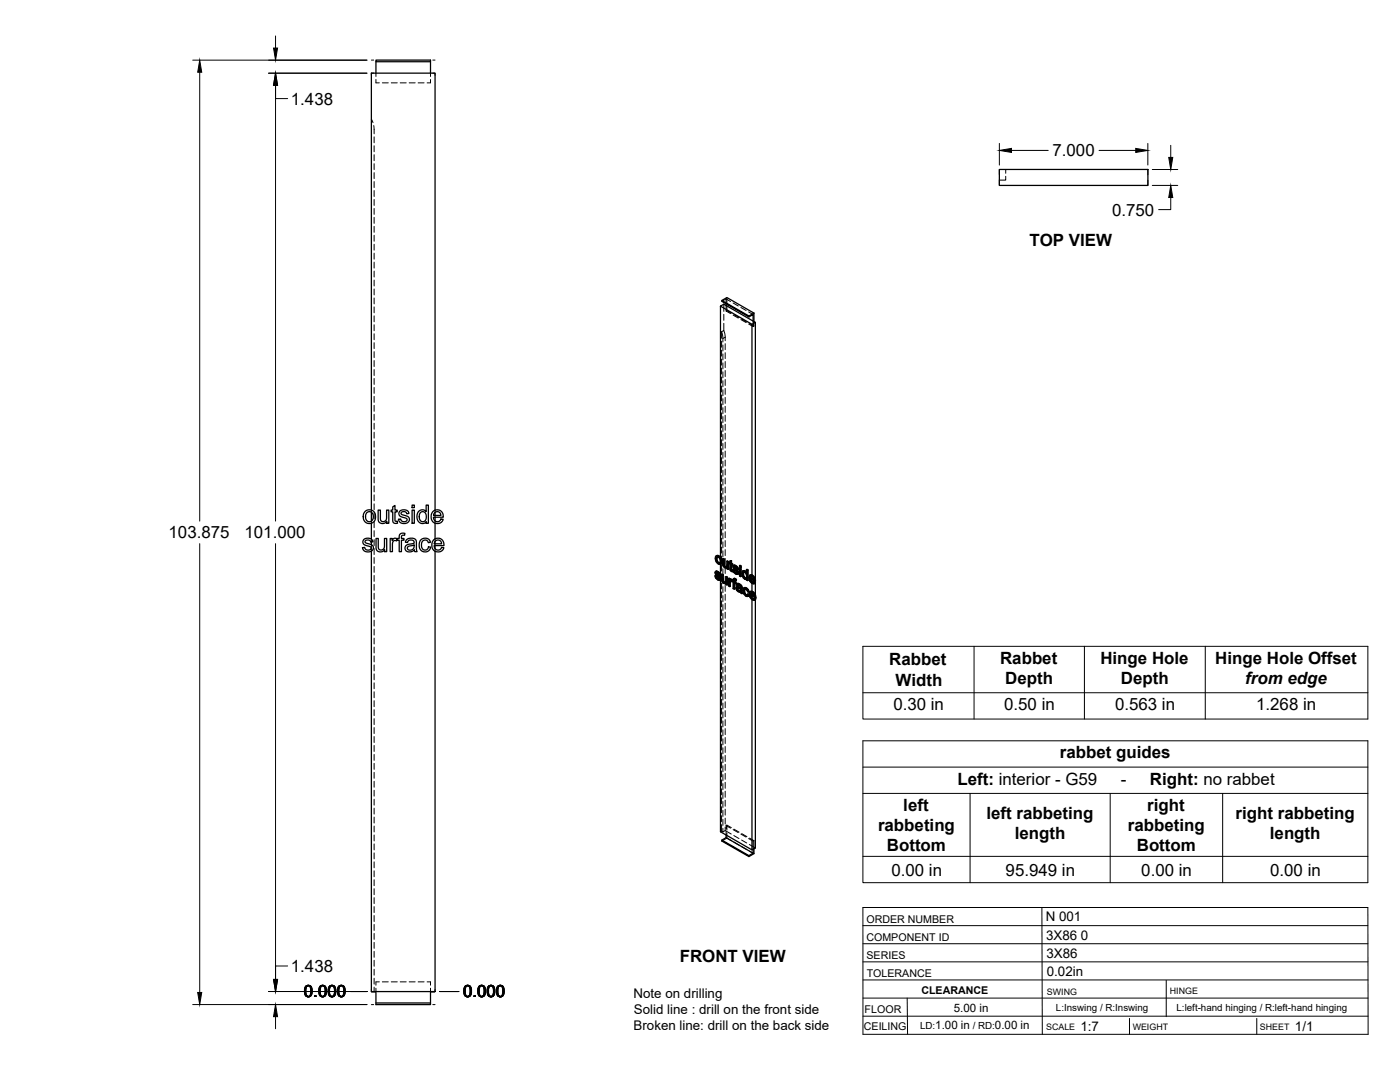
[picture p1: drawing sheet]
<svg xmlns="http://www.w3.org/2000/svg" width="559mm" height="432mm" viewBox="0 0 559 432" stroke-linecap="round" stroke-linejoin="round" font-family="sans-serif">
<!-- layer: Visible -->
<g fill="none" stroke="#000" stroke-width=".51">
<path d="M150.1 24.6v4.6M171.8 24.6h-21.7v-.6h21.7v5.2M398.9 67.6h59.3v6.4h-59.3zM288.1 119.9l2-1.2 10.8 6.2M287.6 122.2l1.3-.8 12.6 7.3v102.5M287.6 122.2l12.5 7.2v100M287.6 122.2v100.1M289.8 121.2v.7M298.9 126.1l-10.8-6.2v.4l10.8 6.2M300.9 124.9l-2 1.2v.4l1.7-1v2.6M300.9 124.9v3.4M301.5 128.7l-1.4 .7"/>
<path d="M145.3 215.2l1.3-.4a1.81 1.81 0 0 1 2.2 1.4l-.8 .2a1.14 1.14 0 0 0-1.2-.9 1.14 1.14 0 0 0-1.1 .9l.8 .5a3 3 0 0 1 2.4 1.1 2.16 2.16 0 0 1-1.4 2.3 2.16 2.16 0 0 1-2.5-.9l-.3-.8 .9-.2a1.21 1.21 0 0 0 1.2 1.3 1.21 1.21 0 0 0 1.2-1.4l-.8-.3a2.62 2.62 0 0 1-2.3-1.3v-.8zM145.8 204a2.64 2.64 0 0 1 4.1 2.1 2.64 2.64 0 0 1-3.9 2.4 3.2 3.2 0 0 1-.2-4.5zM146.3 204.7l.6-.4 .9-.1 1 .8 .1 2-.8 1.1h-1.2l-.7-.6-.3-1.5zM148.2 219.9v175.8h25.5v-175.7M148.2 203.6v-174.4h25.5v174.4M148.2 204.4v3.6M148.2 208.8v6.3M148.2 216.3v1.1M150.1 214.9h.9v2.9a1.32 1.32 0 0 0 1.3 1.7 1.32 1.32 0 0 0 1.2-1.8v-2.8h.8v5.3h-.8v-.8a1.86 1.86 0 0 1-2.2 .8 1.86 1.86 0 0 1-1.2-2.1zM150.9 203.6h.9v2.9a1.32 1.32 0 0 0 1.3 1.7 1.32 1.32 0 0 0 1.2-1.8v-2.8h.9v5.2h-.8v-.8a1.86 1.86 0 0 1-2.3 .9 1.86 1.86 0 0 1-1.2-2.1zM155.7 214.9h.8v.8a1.27 1.27 0 0 1 2-.7l.8-.1v-.6a1.51 1.51 0 0 1 .7-1.4 1.51 1.51 0 0 1 1.6 0l-.1 .7a.81 .81 0 0 0-.9 0 .81 .81 0 0 0-.4 .8v.5h1v.7h-1v4.6h-.9v-4.6h-.8v-.4l-.2 .7-.3-.1a1.18 1.18 0 0 0-1.2 .4 1.18 1.18 0 0 0-.2 1.2v2.8h-.9zM156.8 202.3l.8-.6v1.9h.9v.7h-.9v3.3a.55 .55 0 0 0 .4 .5 .55 .55 0 0 0 .5-.1l.2 .8-.7 .1a1.16 1.16 0 0 1-1.2-1.6v-3h-.7v-.7h.7z"/>
<path d="M159.5 204.1l1.6-.6a1.73 1.73 0 0 1 2.1 1.4l-.9 .1a1.13 1.13 0 0 0-1.1-.9 1.13 1.13 0 0 0-1.1 1l1.2 .5a2.18 2.18 0 0 1 2.1 1.3 2.2 2.2 0 0 1-1.8 2 2.2 2.2 0 0 1-2.4-1.1l-.2-.6 .9-.1a1.21 1.21 0 0 0 1.3 1.2 1.21 1.21 0 0 0 1.1-1.3l-.7-.3a2.63 2.63 0 0 1-2.3-1.3zM162.2 215.5l1.7-.7 1.2 .1 .8 .4 .6 4.9h-1l-.1-.7a2.02 2.02 0 0 1-2.2 .8 2.02 2.02 0 0 1-1.5-1.8l.8-1.1 1.8-.4a.78 .78 0 0 0 1-.7 .78 .78 0 0 0-1-.8 1.27 1.27 0 0 0-1.6 1l-.9-.1zM162.8 218.2l1.6-.4a.49 .49 0 0 1 .7-.3 .49 .49 0 0 1 .2 .7 1.37 1.37 0 0 1-1.2 1.3 1.37 1.37 0 0 1-1.5-.9zM164.5 203.6h.9v5.2h-.9zM164.5 201.6h.9v1h-.9zM167.1 204.1a1.96 1.96 0 0 1 3 .1v-2.6h.9v7.2h-.9v-.6a2.16 2.16 0 0 1-2.6 .4 2.16 2.16 0 0 1-1.1-2.4zM167.7 204.7l.5-.4a2.03 2.03 0 0 1 2 1.3 2.03 2.03 0 0 1-.7 2.3l-.2 .2a1.95 1.95 0 0 1-1.9-1 1.95 1.95 0 0 1 .2-2.2zM168 215.4a2.22 2.22 0 0 1 3.8 1l-.9 .2a1.47 1.47 0 0 0-1.9-.9 1.47 1.47 0 0 0-.8 2l.2 1 .6 .7a1.33 1.33 0 0 0 2-1.2l.9 .1-.4 1.1a2.41 2.41 0 0 1-3 .6 2.41 2.41 0 0 1-1.2-2.9zM172.8 204.2a2.47 2.47 0 0 1 2.9-.5 2.47 2.47 0 0 1 1.2 2.7h-3.9l.2 .9a1.48 1.48 0 0 0 1.4 .9 1.48 1.48 0 0 0 1.4-1.1l.9 .1-.3 .7a2.64 2.64 0 0 1-3.7 .5 2.64 2.64 0 0 1-.5-3.7zM173 215.5a2.47 2.47 0 0 1 3-.4 2.47 2.47 0 0 1 1.2 2.6h-3.9l.2 .9a1.47 1.47 0 0 0 1.4 .9 1.47 1.47 0 0 0 1.4-1l.9 .1a2.57 2.57 0 0 1-3.5 1.4 2.57 2.57 0 0 1-1.2-3.5zM173.5 204.6l.8-.4a1.43 1.43 0 0 1 1.7 1.5h-2.9zM173.7 204.5v1.2"/>
<path d="M173.7 206.4v1.5M173.7 208.8v6.3M173.7 216.1v.9M173.7 217.7v1.2M173.8 215.9l.7-.4a1.41 1.41 0 0 1 1.8 1.5h-3zM285.3 229.8l.5 .2M285.7 228l.9 .1M285.8 230l.2-.2 .2 .6-.2 .2zM285.9 228.7l.4 .3M285.9 228.9l1.4 1.1M285.9 221.8h1.1zM285.9 221.8l-.4 .5v1l.9 1.5a.95 .95 0 0 0 1.4 .2"/>
<path d="M285.9 227.9l-.3 .2M286 223.1l.2 .9M286 230.6l.5 .4h.5M286 228.1h.6l.5 .4M286 229.8h-.7l.6 1.1 .8 .6h.7M286.1 229.2l1.5 1.2M286.1 228.5v.1M286.1 228.8l-.2-.2 .6 .1 .5 .8 .4 .2M286.2 224l.2-.1 .6 .6-.3 .2zM286.2 230.4l.5 .5M286.2 227.9l-.7 .3v.6l1.4 1.7v.6M286.3 222.3l-.1 .6"/>
<path d="M286.4 228.2l1.1 .8M286.4 223.9l-.2-1-.2 .2 .4-.8 .7 .4 .4 1-.2 1h-.6M286.5 231l.4 .1M286.7 221.9l.9 .9 .2-.1 .4 1.3M286.9 228.6l.6 .4-.1 .7-.1-.6M287 224.5l.3 .1M287 221.8l.8 .9M287 231.1h-.1M287.1 230.1l.3 .5 .2-.2 .1 .5M287.4 230.6l.1 .5 .2-.2-.1 .5M287.5 231.1l-.1 .4 .2-.1-.3 .2M287.6 231.4v100.5l12.5 7.3v-99.9"/>
<path d="M287.6 229.6v.7M287.6 222.8l.4 1.4 .2-.2-.2 .9M287.8 225.1l-.2 .1v4M288 224.2l-.2 .9M288 229.2l.7 .2v2.2M288.5 223l.6 .1v2.2M288.5 229.5v2.1l.4 .4M288.5 231.7l.2 .4 .5 .2M288.7 232.1l.9 .3M288.7 229.4l-.7-.2 .1 2.6 .8 1h.9M288.9 223.2v2.2l.4 .4M288.9 225.5l.2 .4 .5 .2"/>
<path d="M289 232.4l.4 .1M289.1 225.9l.9 .3-.2 .1M289.1 223.1l-.6-.1 .1 2.7 .7 .9 .9-.1v.5l.4 .2M289.4 226.2l.4 .1M289.6 232.4l-.2 .1M289.7 230.2l.7 .1v3l-.3 .2v-3M289.8 232.8v.4l.3 .3M289.8 232.8l-.2 .1M290.1 224l.7 .1v3l-.2 .1v-3M290.2 226.6l-.2 .1M290.4 230.3l-.7-.1-.1 2.2M290.8 224.1l-.7-.1v1.9l-.3 .4"/>
<path d="M290.8 230.8l1.6 .7M291.2 231.1v.4l.8-.3M291.3 232l.2 2-.2 .1v-1.6M291.3 224.4l-.3 .1v.4l.3 .1 .1 2.4 .4 .6 .7 .1-.1-.5h-.4M291.3 223.9l.7-.2v1.1M291.4 230.9l-.6-.1v3l.5 .3M291.6 231.8v.1M291.7 231.1l-.3 .2M291.8 231.3l.4 .4M291.8 223.9v1l.6 .1M291.8 224.9l.6 .1-.2 .6v-.4M291.8 227.4l.4 .1"/>
<path d="M291.9 227.5l.5 .1M292 223.7l-.7 .2v.8l-.3-.2M292 225.4v1.8M292.1 232.1l-.7-.3 .1 .6M292.2 225.6l-.4-.3v2l.3 .1M292.2 227.7l.1 .5M292.2 231.6h.4v.3zM292.2 232.1l.4 .2v2.6l.5 .2M292.2 231.6v.5M292.2 231.8l-.1 .3M292.2 232.1h-.1M292.5 227.4l.4 .2"/>
<path d="M292.8 225.7h.9M292.9 230.9l1.1 .3M292.9 227.6l.2-.1 .2 .5-.2 .2zM293 226.3l.4 .4M293 226.5l1.5 1.1M293.1 232.1l.7 .2-.2 .5v-.4M293.1 225.5l-.4 .2M293.1 230.8l-.3 .2M293.1 228.2l.5 .4h.6M293.1 225.7h.6l.6 .4M293.1 227.5l-.6-.1 .6 1.3 .8 .5 .6-.1M293.2 226.8l1.5 1.2"/>
<path d="M293.2 226.1v.1M293.2 226.4l-.1-.2 .5 .1 .9 1M293.3 231.5v.5M293.3 232.6v2.4l-.2 .1v-2.6l.5 .3M293.3 231.1l.7 .1-.3 .6 .1-.4M293.3 228l.5 .5M293.3 225.6l-.6 .2-.1 .6 1.5 1.8-.1 .5M293.5 225.8l1.1 .8M293.6 230.9l-.8 .1-.2 .6M293.6 228.6l.4 .1M293.7 231.8l-.6-.3v.6l.7 .2M294 233l-.2 .4 .5 .3"/>
<path d="M294 233l.6-.2 .6 .2M294 226.3l.4 .4 .2-.1 .2 .5-.3 .2-.1-.6M294.1 234.2l.6-.1 .9 .4M294.1 228.7h-.1M294.2 235l.2 .4 .6 .2M294.2 227.8l.3 .4 .2-.2 .2 .6M294.3 234.8l.3 .5M294.3 234.1l-.3 .2M294.4 235.4l.3 .4h.7h-.7M294.4 234.7l-.1 .1M294.4 232.9l1.4 .5M294.4 234.7h.1a.8 .8 0 0 1 1 .9l-.3 .3"/>
<path d="M294.5 234.7l-.1 .2M294.5 228.2l.1 .5 .3-.1-.2 .4M294.6 233.4l-.3 .3 .3-.3 .7 .5a.36 .36 0 0 1 .3 .4 .36 .36 0 0 1-.4 .3l-.8-.3M294.6 234.1l-.8 .4 .1 .9 .9 .8h.8l.5 .7M294.6 228.7l-.1 .4 .2-.1-.3 .2M294.6 232.8l-.5 .2M295 233.2l1.1 .6M295.2 226.9l.6 .1zM295.2 225.7l.6 .1zM295.2 226.9v3l.4 .2M295.2 225.7v.6l.4 .2M295.6 233.6l.2 .4 .3-.2 .1 .5"/>
<path d="M295.8 227v3l-.2 .1v-3M295.8 225.8l-.2 .7v-.5M295.8 234l.2 .4h.2l.1 2M296 234.4v2.1l.3-.1 .1 .4-.3 .1-.1-.4M296.6 229.2l.2 1M296.6 227.8h.8l.5 .4M296.7 227.8l-.2 .1M296.8 228.4l.6 .1 .5 1v1.1l-.6 .1M296.8 228.4l-.2 .8 .2-.2 .2 1M296.8 230.2l.2-.2 .5 .6-.2 .1zM296.8 228.4h.1M296.9 227.7l-.2 .1"/>
<path d="M297 228.3l-.2 .7M297 235.9l.2 .9 .8 .6M297.1 234.6h.9l.7 .7M297.2 236.9l.5 .6 .6-.1M297.2 228l.7 .3M297.3 234.5l-.4 .2M297.4 235.1l-.2 .7M297.4 227.8l-.4-.1a1.77 1.77 0 0 0-.2 3.1l.7 .4 .5-.1M297.5 230.6l.3 .1M297.8 234.8l.6 .6 .3-.1 .3 .9-.2 .1-.4-.9M297.9 227.3l.7 .1v4.2l-.2 .1v-4.1M298 234.6l-.5-.1a1.44 1.44 0 0 0-.7 2.2l.6 1 1.1 .3"/>
<path d="M298 231.1v.4l.4 .2M298 231.1l-.2 .1M298.4 237.1l.4 .3M298.6 227.4l-.7-.1v1.5l-.3-.5M298.8 236.3l-.4-.2-.4-.7a.52 .52 0 0 0-.8-.2 .52 .52 0 0 0 0 .8l.2 .8M298.8 237.4l.2-.1-.5 .7zM299 237.3l-.4-.3-.4 .6-.5-.1M299.3 229.6l1.1-.1 .8 .9M299.4 236.1h1.1l.8 .9M299.5 237.1l1.5 .8-.5-1a.52 .52 0 0 0-.6-.4 .52 .52 0 0 0-.4 .6l.3-.2 1.1 .7M299.6 231.8l.6 .6h.6M299.6 231.1l.2 .6"/>
<path d="M299.8 230l-.2 .4M299.8 237.6l.2 .7M299.8 238.4l.5 .6 .6-.1M299.9 236.5l-.1 .4M300.1 230.1l.8 1.3-1.5-.9M300.1 230.1l-.5-.1-.2 .5 .2-.1 1.2 .7M300.1 229.7l.9 .8 .2-.1 .3 1.4M300.1 230.1v.6M300.1 231.4v.7M300.1 232.8v3.1M300.1 236.6v.6M300.1 237.8v.7"/>
<path d="M300.2 232.4l.4 .1M300.3 236.2l.8 .9 .2-.1 .4 1.3M300.3 239l.4 .1M300.4 229.5l-.6-.2-.5 .3-.4 .9 .4 1.4 .9 .9M300.5 236.1l-.7-.2-.7 .7 .1 1.3 .8 1.3a.94 .94 0 0 0 .9 .4 .94 .94 0 0 0 .8-.7M300.7 232.4l-.1 .1M300.8 239l-.1 .1M300.8 232.2l.5 .3M301 230.5l.3 1.4 .2-.1-.2 .1M301 238.7l.5 .4M301.1 237.1l.4 1.4 .2-.2-.2 .2M301.3 232l-1.9-1.1 .2 .9 .2-.1 .6 .6"/>
<path d="M301.5 238.8l-2-1.3 .3 .9 .2-.1 .5 .5M301.5 231.9v.4M301.5 232.5v4.8M301.5 239.3v99.1l-1.4 .8M301.5 232.4l-.5 .5M301.5 232.4a.86 .86 0 0 1-1.3 .4M301.5 232.4l-.4-.3-.5 .4M301.7 238.9l-.5 .6M301.7 238.9l-.5-.3-.5 .5M289.8 333.2v1.1l-1.7 1v.3l10.8 6.2v-.3l-10.8-6.2M289.8 334.3l10.8 6.2-1.7 1M300.6 338.9v1.6"/>
<path d="M300.9 338.7v2l-2 1.1M150.1 395.7v5.2h21.7v-.6h-21.7M171.8 395.7v4.6"/>
</g>
<!-- layer: Hidden -->
<g fill="none" stroke="#000" stroke-width=".4">
<path d="M150.1 29.2v1.3M150.1 31.7v1.4h1.3M152.6 33.1h2.4M156.2 33.1h2.4M159.7 33.1h2.4M163.3 33.1h2.4M166.9 33.1h2.4M171.8 29.2v1.3M171.8 31.7v1.4h-1.3M148.2 47.5l.7 1.5M149.2 50.1l.1 3.3M149.3 54.6v2.4"/>
<path d="M149.3 58.2v2.4M149.3 61.7v2.4M149.3 65.3v2.4M149.3 68.9v2.4M149.3 72.5v2.3M149.3 76v2.4M149.3 79.6v2.4M401.4 70.4v1.5h-2.5M401.4 67.6v1.6M149.3 83.2v2.4M149.3 86.7v2.4M149.3 90.3v2.4"/>
<path d="M149.3 93.9v2.4M149.3 97.5v2.3M149.3 101v2.4M149.3 104.6v2.4M149.3 108.2v2.4M149.3 111.8v2.3M149.3 115.3v2.4M149.3 118.9v2.4M289.8 119.3v1.9M289.8 119.3l-1.7 1M289.8 119.3l1.8 1M290.1 118.7v2.1"/>
<path d="M149.3 122.5v2.3M149.3 126v2.4M149.3 129.6v2.4M149.3 133.2v2.4M149.3 136.8v2.3M288 132.4l.5 1.6v2.5M288 132.4l.9-.5 .5 1.6 .1 2.5M288 132.4v2.6M288 136.2v2.4M288 139.8v2.3M288.5 137.7v2.4M288.9 121.4v2.9"/>
<path d="M288.9 125.5v2.3M288.9 129v2.9M289.5 137.2v2.3M289.8 121.9v2.2M290.1 123.9l-.3 .2 1.8 1M290.1 121.9v2M290.1 123.9l1.8 1.1M292.6 120.9l2.1 1.2M292.6 125.8l2.1 1.1M292.9 125.6l2.1 1.1M295.7 122.7l2.1 1.2M295.7 127.5l2.1 1.2"/>
<path d="M296 127.3l2.1 1.2M298.8 124.5l1.8 1M298.8 129.3l1.8 1M299.1 129.1l1.8 1.1M300.6 128.1v2.2l.3-.1v-1.9M149.3 140.3v2.4M149.3 143.9v2.4M149.3 147.5v2.4M149.3 151v2.4M149.3 154.6v2.4M149.3 158.2v2.4M288 143.3v2.4"/>
<path d="M288 146.9v2.4M288 150.5v2.4M288 154.1v2.3M288 157.6v2.4M288.5 141.2v2.4M288.5 144.8v2.4M288.5 148.4v2.4M288.5 152v2.3M288.5 155.5v2.4M288.5 159.1v2.4M289.5 140.7v2.4M289.5 144.3v2.4"/>
<path d="M289.5 147.9v2.4M289.5 151.4v2.4M289.5 155v2.4M289.5 158.6v2.4M149.3 161.8v2.3M149.3 165.3v2.4M149.3 168.9v2.4M149.3 172.5v2.4M149.3 176v2.4M149.3 179.6v2.4M288 161.2v2.4M288 164.8v2.4"/>
<path d="M288 168.3v2.4M288 171.9v2.4M288 175.5v2.4M288 179v2.4M288.5 162.7v2.4M288.5 166.2v2.4M288.5 169.8v2.4M288.5 173.4v2.4M288.5 177v2.3M289.5 162.2v2.3M289.5 165.7v2.4M289.5 169.3v2.4"/>
<path d="M289.5 172.9v2.4M289.5 176.4v2.4M149.3 183.2v2.4M149.3 186.8v2.3M149.3 190.3v2.4M149.3 193.9v2.4M149.3 197.5v2.4M288 182.6v2.4M288 186.2v2.4M288 189.8v2.4M288 193.3v2.4M288 196.9v2.4"/>
<path d="M288.5 180.6v2.3M288.5 184.1v2.4M288.5 187.7v2.4M288.5 191.3v2.3M288.5 194.8v2.4M288.5 198.4v2.4M289.5 180v2.4M289.5 183.6v2.4M289.5 187.2v2.3M289.5 190.7v2.4M289.5 194.3v2.4M289.5 197.9v2.4"/>
<path d="M148.2 203.6v.8M148.2 208v.8M148.2 215.1v1.2M148.2 217.4v2.5M149.3 201.1v2.3M149.3 204.6v2.4M149.3 208.2v2.4M149.3 211.8v2.3M149.3 215.3v2.4M149.3 218.9v2.4M173.7 203.6v.9M173.7 205.7v.7"/>
<path d="M173.7 207.9v.9M173.7 215.1v1M173.7 217v.7M173.7 218.9v1.1M288 200.5v2.4M288 204.1v2.3M288 207.6v2.4M288 211.2v2.4M288 214.8v2.3M288 218.4v2.3M288.5 202v2.4M288.5 205.5v2.4"/>
<path d="M288.5 209.1v2.4M288.5 212.7v2.4M288.5 216.3v2.4M288.5 219.8v2.4M289.5 201.5v2.3M289.5 205v2.4M289.5 208.6v2.4M289.5 212.2v2.4M289.5 215.8v2.3M289.5 219.3v2.4M149.3 222.5v2.4M149.3 226.1v2.3"/>
<path d="M149.3 229.6v2.4M149.3 233.2v2.4M149.3 236.8v2.4M285.6 229.7l.3 .9-.2 .1M285.6 228.4l.1 .5-.2 .1M285.7 228.1l-.3 .4M285.7 222.7l.4 1.3-.3 .2M285.7 228.9l.3 .4-.2 .1M285.9 228l-.4 .2M285.9 230.6l.8 .7-.2 .1M286 229.3l1.1 1-.2 .2M286.1 224l.9 1-.3 .1"/>
<path d="M286.1 228.5h.5l-.2 .2M286.1 221.7l-.6 1.1M286.2 222.3l.8-.1-.3 .2M286.6 228.5l.4 .4-.2 .1M286.7 231.3l.5 .2-.2 .1M287 222.2l.5 .6-.2 .1M287 225l.6 .1-.2 .2M287 228.9l.2 .5-.2 .1M287.1 231h-.1M287.1 230.4l.2 .3-.2 .2M287.1 231l-.1 .1M287.2 229.4l.4 .1"/>
<path d="M287.3 230.7l-.2 .3M287.5 231.4l-.3 .1M287.5 224.6h-.2M287.5 222.8l.2 .9-.2 .2M287.6 222.3v2.9M287.6 229.2v.4M287.6 230.3v1.1M287.7 223.8l-.4 .9M287.8 225.1h-.2M288 221.9v2.4M288 225.5v2.4M288 229.1v2.3"/>
<path d="M288 232.6v2.4M288 236.2v2.4M288 239.8v2.4M288.2 229.1l.1 2.4-.2 .1M288.3 231.5l.1 .4-.2 .2M288.4 231.9l.3 .4-.2 .2M288.5 223.4l.1 2.4 .2-.1-.1-.5M288.5 227v2.4M288.5 230.5v2.4M288.5 234.1v2.4M288.5 237.7v2.4M288.7 222.9v2.3l-.2 .2"/>
<path d="M288.7 232.3l.4 .4-.2 .1M288.8 225.7l.3 .4-.2 .1M289.1 226.1l.5 .4-.3 .1M289.1 232.7h.9l-.2 .1M289.5 222.9v2.4M289.5 226.5v2.4M289.5 230v2.4M289.5 233.6v2.4M289.5 237.2v2.4M289.6 226.5l.8-.1-.2 .1M289.6 232.4h.1M289.7 232.4l-.2 .1"/>
<path d="M289.8 232.8h.1M289.9 232.2l-.3 .2M289.9 230.1v1.9l-.3 .4M290 232.7l-.2 .5M290 233.1l.4 .2M290 226.2h.1M290.2 226.1l-.3 .2M290.2 226.5v.1M290.3 226l-.3 .2M290.3 223.8v1.9l-.3 .4M290.4 226.4l-.2 .6M290.4 226.9l.4 .2"/>
<path d="M291.1 230.7v3l-.3 .1M291.1 233.7l.4 .3M291.2 224.7l.3 .2-.2 .1M291.2 224.3l-.2 .6M291.3 224.4l.2 .1M291.4 231.3v.1M291.5 224.9l.1 2.4-.2 .1M291.5 223.8l-.2 .9M291.6 227.3l.2 .3-.2 .2M291.7 231.2l-.5 .3M291.7 231.7l-.1 .1M291.7 231.7h.3l-.2 .1"/>
<path d="M291.8 225.3l.2-.1v.2M291.8 227.6l.4 .3-.2 .1M292 231.7l.3 .3M292 225.2l.4 .2M292.2 227.9l.3 .2M292.2 231.8l.2-.1-.1 .3M292.3 232l-.1 .1M292.4 231.5v.1M292.4 231.9l.4 .2-.2 .2M292.4 231.7l-.2 .4M292.4 231.5l-.2 .2M292.6 231.6l.2 .2"/>
<path d="M292.7 227.3l.3 .9-.2 .1M292.8 226l-.1 .6M292.8 232.1v2.7l-.2 .1M292.8 225.7l-.3 .4M292.8 234.8l.5 .2M292.9 226.5l.3 .4-.3 .2M292.9 231l-.3 .9M293 225.6l-.4 .2M293 230.8l-.3 .3M293 228.2l.8 .7-.2 .1M293.1 232.5l.2-.1v.2M293.1 226.1h.1"/>
<path d="M293.1 231.5h.2M293.2 226.9l1.1 1.1-.3 .1M293.3 232.4l.5 .3M293.3 226l-.2 .2M293.3 226l.5 .1-.3 .2M293.3 231.4l.3 .1-.2 .1M293.6 231.5l.3 .1M293.8 226.1l.4 .4-.3 .1M293.8 228.9l.6 .2-.3 .1M294 234.6l.2 .8-.2 .1M294 233l.2-.1-.4 .5M294 233.3l.5 .3"/>
<path d="M294.1 234.3l-.3 .4M294.2 228.6h.1M294.2 226.5l.1 .5-.2 .1M294.2 234.1l-.4 .3M294.2 235.4l.7 .6-.3 .1M294.3 228.6l-.2 .1M294.3 228l-.1 .5M294.3 227l.5 .1M294.4 228.3l-.1 .3M294.5 233.4h.1M294.5 234.7h.1M294.5 234.7h-.1"/>
<path d="M294.6 234.6l-.3 .2M294.6 229l-.2 .1M294.7 234.6l1.1 .4-.2 .1M294.7 233.3l.5 .1-.3 .2M294.9 236l.5 .2-.3 .1M295.2 233.4l.5 .5-.3 .1M295.4 236.2l.4-.1-.2 .1M295.4 226.7v3l-.2 .2M295.4 225.6l-.2 .7M295.4 229.7l.4 .3M295.4 226.2l.4 .2M295.6 234.5h.2"/>
<path d="M295.6 235.7l-.2 .2M295.7 233.9l-.1 .6M295.7 235.6l-.2 .2M295.8 235l-.3 .7M295.8 234.4l-.2 .3M295.8 236.1l-.1 .5M295.9 236.5l.5 .3M296.3 228.8l.2 .9-.2 .1M296.5 228l-.4 .9M296.5 229.7l.4 .8-.2 .1M296.7 227.8l-.5 .4M296.8 235.5l.3 1.4-.2 .1"/>
<path d="M296.9 230.5l.6 .5-.3 .1M296.9 234.8l-.3 .9M297 228.3h.5l-.2 .1M297 228.3l-.2 .1M297 228.3h.1M297.1 236.9l.9 .9-.2 .1M297.1 234.5l-.4 .4M297.4 235.1l-.2 .1M297.5 235l.5 .1-.2 .1M297.5 231l.5 .1M297.5 228.3l.4 .5-.1 .2M297.9 228.3l.3 .4"/>
<path d="M298 237.8l.7 .1M298 235.1l.4 .3-.3 .2M298 230.6l-.2 .1M298 228.9l.2 1-.2 .1M298.2 227.2l-.3 1.6M298.2 229.9l-.4 .8M298.2 231l-.2 .5M298.2 231.4l.4 .2M298.4 235.4l.2 .6-.2 .1M298.4 237.4h-.1M298.6 236l.4 .2M298.6 237l-.4 .6"/>
<path d="M299.1 230.4l.4 1.4-.2 .1M299.3 237l.3 1.3-.2 .1M299.4 230.9l.2-.1v.3M299.5 231.8l.9 .9-.2 .1-.1-.7M299.5 229.4l-.6 1.1M299.5 237.5l.2-.2 .1 .3M299.6 230.8l1.9 1.1M299.6 238.3l.9 .9-.2 .2M299.6 236l-.5 1.1M299.7 237.3l2 1.2M299.8 230h-.2M299.9 236.5l-.1 .1"/>
<path d="M300 236.5h.5l-.2 .1M300.1 229.4v.7l.3-.1-.6-.1M300.1 230.7v.7M300.1 235.9v.7M300.1 237.2v.6M300.1 238.5v.8M300.4 230l.5 .5-.2 .2M300.4 232.7l.7 .2-.2 .1M300.5 236.5l.6 .6-.3 .2M300.5 239.2l.8 .2-.2 .1M300.8 232.4h.1M300.8 232.4h-.1"/>
<path d="M300.8 231.1l.3 .1M300.9 232.3l-.3 .2M300.9 238.9h.1M300.9 230.5l.2 .7-.2 .2M300.9 237.6l.3 .2M300.9 238.9l-.1 .1M301 238.9l-.2 .1M301.1 237.1l.1 .7-.2 .1M301.1 232.1l-.3 .3M301.2 238.6l-.3 .3M301.2 232.8l-.1 .1M301.4 239.4h-.1"/>
<path d="M301.5 231.2v.7M301.5 232.3v.2M301.5 237.3v1.3M301.5 238.8v.5M149.3 240.3v2.4M149.3 243.9v2.4M149.3 247.5v2.4M149.3 251.1v2.3M149.3 254.6v2.4M149.3 258.2v2.4M288 243.4v2.3M288 246.9v2.4"/>
<path d="M288 250.5v2.4M288 254.1v2.4M288 257.6v2.4M288.5 241.3v2.3M288.5 244.8v2.4M288.5 248.4v2.4M288.5 252v2.4M288.5 255.6v2.3M288.5 259.1v2.4M289.5 240.7v2.4M289.5 244.3v2.4M289.5 247.9v2.4"/>
<path d="M289.5 251.5v2.4M289.5 255v2.4M289.5 258.6v2.4M149.3 261.8v2.4M149.3 265.3v2.4M149.3 268.9v2.4M149.3 272.5v2.4M149.3 276.1v2.3M149.3 279.6v2.4M288 261.2v2.4M288 264.8v2.4M288 268.4v2.3"/>
<path d="M288 271.9v2.4M288 275.5v2.4M288 279.1v2.4M288.5 262.7v2.4M288.5 266.3v2.4M288.5 269.9v2.3M288.5 273.4v2.4M288.5 277v2.4M289.5 262.2v2.4M289.5 265.8v2.3M289.5 269.3v2.4M289.5 272.9v2.4"/>
<path d="M289.5 276.5v2.3M149.3 283.2v2.4M149.3 286.8v2.4M149.3 290.3v2.4M149.3 293.9v2.4M149.3 297.5v2.4M288 282.7v2.3M288 286.2v2.4M288 289.8v2.4M288 293.4v2.3M288 296.9v2.4M288.5 280.6v2.4"/>
<path d="M288.5 284.1v2.4M288.5 287.7v2.4M288.5 291.3v2.4M288.5 294.9v2.3M288.5 298.4v2.4M289.5 280.1v2.3M289.5 283.6v2.4M289.5 287.2v2.4M289.5 290.8v2.4M289.5 294.3v2.4M289.5 297.9v2.4M149.3 301.1v2.3"/>
<path d="M149.3 304.7v2.3M149.3 308.2v2.4M149.3 311.8v2.4M149.3 315.4v2.3M149.3 318.9v2.4M288 300.5v2.4M288 304.1v2.4M288 307.7v2.3M288 311.2v2.4M288 314.8v2.4M288 318.4v2.4M288.5 302v2.4"/>
<path d="M288.5 305.6v2.4M288.5 309.1v2.4M288.5 312.7v2.4M288.5 316.3v2.4M288.5 319.9v2.3M289.5 301.5v2.4M289.5 305.1v2.3M289.5 308.6v2.4M289.5 312.2v2.4M289.5 315.8v2.4M289.5 319.3v2.4M149.3 322.5v2.4"/>
<path d="M149.3 326.1v2.4M149.3 329.6v2.4M149.3 333.2v2.4M149.3 336.8v2.4M288 331.7l.5 .3M288 321.9v2.4M288 325.5v2.4M288 329.1v2.6M288 331.7l-.4 .2M288.5 323.4v2.4M288.5 327v2.4M288.5 330.6v1.4"/>
<path d="M289.5 331.5l-1 .5M289.5 322.9v2.4M289.5 326.5v2.4M289.5 330.1v1.4M289.5 331.5l2.4 1.3M289.8 330.8v-1.3l.3-.2v2M289.8 331.9v1.3M289.8 329.5l1.8 1M290.1 334.5l-2 1.1M290.1 332.5v2M290.1 329.3l1.8 1M290.1 334.5l1.8 1"/>
<path d="M292.6 331.1l2.1 1.2M292.9 333.4l2.1 1.2M292.9 330.9l2.1 1.2M292.9 336.1l2.1 1.2M295.7 332.9l2.1 1.2M296 335.2l2 1.2M296 332.7l2.1 1.2M296 337.9l2.1 1.2M298.8 334.6l1.8 1.1 .3-.2M299.1 337l2.4 1.4M299.1 334.5l1.8 1M299.1 339.7l1.8 1"/>
<path d="M300.6 335.7v3.2M300.9 335.5v3.2M149.3 340.4v2.4M149.3 343.9v2.4M149.3 347.5v2.4M149.3 351.1v2.4M149.3 354.6v2.4M149.3 358.2v2.4M149.3 361.8v2.4M149.3 365.4v2.3M149.3 368.9v2.4M149.3 372.5v2.4"/>
<path d="M149.3 376.1v2.4M149.3 379.6v2.4M149.3 383.2v2.4M149.3 386.8v2.4M149.3 390.4v2.3M149.3 393.9v1.8M150.1 394.4v1.3M151.4 391.8h-1.3v1.4M152.6 391.8h2.4M156.2 391.8h2.4M159.7 391.8h2.4M163.3 391.8h2.4"/>
<path d="M166.9 391.8h2.4M170.5 391.8h1.3v1.4M171.8 394.4v1.3"/>
</g>
<!-- layer: Reference -->
<g fill="none" stroke="#000" stroke-width=".4">
<path d="M148.2 24h.9M149.1 29.2h-.9v.9M172.7 29.2h1v.9M172.7 24h1M398.9 67.6v2.1M398.9 71.9v2.1M458.2 67.6v2.1M458.2 71.9v2.1M148.2 394.8v.9h.9M148.2 395.7h1.9zM171.8 395.7h1.9zM173.7 394.8v.9h-1"/>
<path d="M148.2 400.9h.9M172.7 400.9h1"/>
</g>
<!-- layer: Hidden Narrow -->
<path d="M289.5 134.6l-1 .5M286.7 230l-.2 .1M288.2 231l-.2 .1M288.7 224.7l-.2 .2M289.9 231.7l-.2 .1M290.3 225.4l-.2 .2M291.5 226.7l-.2 .1M292.8 231.4l-.2 .2M293.8 227.6l-.2 .1M295.1 234.7l-.2 .1M295.8 235.1l-.2 .2" fill="none" stroke="#000" stroke-width=".4"/>
<!-- layer: Visible Narrow -->
<path d="M286.7 229.4l-.2 .1M288.7 231l-.2 .2M289.1 224.8l-.2 .1M292 226.9l-.2 .2M293.3 231.7l-.2 .1M293.8 227l-.2 .1M295 234.3l-.2 .1M296.2 234.8l-.2 .1M296.2 235.5l-.2 .1" fill="none" stroke="#000" stroke-width=".4"/>
<!-- layer: Titleblock -->
<path d="M344.4 362.2h201.6l.1 50.6h-201.7zM344.4 369.4h201.6M344.4 376.6h201.6M415.9 362.2l.1 50.6M344.4 383.9h201.6M344.4 391.1h201.6M344.4 398.3h201.6M362.1 398.3l.1 14.4M465.5 391.3v14.4M344.4 405.5h201.7M450.8 406.4v6.4M501.6 406.4v6.4" fill="none" stroke="#000" stroke-width=".4"/>
<!-- layer: Custom Tables -->
<path d="M344.4 257.9h201.6v29.1h-201.6zM388.8 257.9v29.1M432.8 257.9v29.1M481.1 257.9v29.1M344.4 276.5h201.6M344.4 295.6h201.6v56.7h-201.6zM344.4 306.1h201.6M344.4 316.6h201.6M387.2 316.6v35.7M443.1 316.6v35.7M488 316.6v35.7M344.4 341.8h201.6" fill="none" stroke="#000" stroke-width=".4"/>
<!-- layer: FD_Dimensions -->
<g fill="none" stroke="#000" stroke-width=".4">
<path d="M110 14.4v4.8M76.9 24h69.6M79.7 28.8v179.2M107.2 29.2h39.3M110 38.9v.4h4.8M110 34v174M398.9 57.2v8.7M458.2 57.2v8.7M467.3 58v4.8M403.7 60h14.7M438.7 60h14.6M459.9 67.6h10.2"/>
<path d="M459.9 74h10.2M467.3 78.8v4.9h-4.8M79.7 217v179.1M110 217v173.9M107.2 395.7h39.3M114.8 385.5h-4.8v.5M175.4 395.7h7.7M76.9 400.9h69.6M110 405.7v4.8"/>
</g>
<path d="M109.2 19.2h1.6l-.8 4.8zM79.7 24l.8 4.8h-1.6zM110 29.2l.8 4.8h-1.6zM398.9 60l4.8-.8v1.6zM453.3 59.2l4.9 .8-4.9 .8zM466.5 62.8h1.6l-.8 4.8zM467.3 74l.8 4.8h-1.6zM78.9 396.1h1.6l-.8 4.8zM109.2 390.9h1.6l-.8 4.8zM110 400.9l.8 4.8h-1.6z" fill="#000" stroke="#000" stroke-width=".4"/>
<g font-size="6.7">
<text x="116.1" y="41.7">1.438</text>
<text x="420.1" y="62.4">7.000</text>
<text x="443.9" y="86">0.750</text>
<text x="410.9" y="98.2">TOP VIEW</text>
<text x="67.3" y="214.8">103.875</text>
<text x="97.6" y="214.8">101.000</text>
<text x="355" y="265.6">Rabbet</text>
<text x="399.2" y="264.9">Rabbet</text>
<text x="439.2" y="264.9">Hinge Hole</text>
<text x="485.1" y="264.9">Hinge Hole Offset</text>
<text x="357.5" y="273.6">Width</text>
<text x="401.2" y="273">Depth</text>
<text x="447.4" y="273">Depth</text>
<text x="497.1" y="273">from edge</text>
<text x="356.6" y="283.3">0.30 in</text>
<text x="400.8" y="283.3">0.50 in</text>
<text x="445.1" y="283.3">0.563 in</text>
<text x="501.4" y="283.3">1.268 in</text>
<text x="423" y="302.6">rabbet guides</text>
<text x="382.2" y="313.1">Left: interior - G59</text>
<text x="447.4" y="313.1">-</text>
<text x="459" y="313.1">Right: no rabbet</text>
<text x="360.6" y="323.6">left</text>
<text x="457.9" y="323.5">right</text>
<text x="393.8" y="326.9">left rabbeting</text>
<text x="493.2" y="326.9">right rabbeting</text>
<text x="350.5" y="331.6">rabbeting</text>
<text x="405" y="335">length</text>
<text x="450.2" y="331.6">rabbeting</text>
<text x="506.9" y="334.9">length</text>
<text x="354" y="339.7">Bottom</text>
<text x="453.7" y="339.6">Bottom</text>
<text x="355.8" y="349.4">0.00 in</text>
<text x="401.4" y="349.4">95.949 in</text>
<text x="455.5" y="349.4">0.00 in</text>
<text x="507" y="349.4">0.00 in</text>
<text x="271.3" y="383.8">FRONT VIEW</text>
<text x="116.1" y="387.9">1.438</text>
<text x="121.3" y="398.1">0.000</text>
<text x="184.8" y="398.1">0.000</text>
</g>
<g font-size="5.3">
<text x="417.4" y="367.6">N 001</text>
<text x="417.6" y="375.1">3X86 0</text>
<text x="417.7" y="382.2">3X86</text>
<text x="417.8" y="389.5">0.02in</text>
<text x="252.9" y="398.4">Note on drilling</text>
<text x="253" y="404.9">Solid line : drill on the front side</text>
<text x="252.9" y="411.2">Broken line: drill on the back side</text>
<text x="431.3" y="411.5">1:7</text>
<text x="516.9" y="411.5">1/1</text>
</g>
<g font-size="4.6">
<text x="380.7" y="403.7">5.00 in</text>
<text x="373.3" y="410.7">1.00 in</text>
<text x="397.1" y="410.7">0.00 in</text>
</g>
<g font-size="4.3">
<text x="345.8" y="368.4">ORDER NUMBER</text>
<text x="345.8" y="375.5">COMPONENT ID</text>
<text x="345.8" y="382.7">SERIES</text>
<text x="345.9" y="389.9">TOLERANCE</text>
<text x="367.7" y="396.7">CLEARANCE</text>
<text x="345.1" y="404.3">FLOOR</text>
<text x="344.8" y="411.1">CEILING</text>
</g>
<g font-size="3.9">
<text x="421.5" y="403.6">L:Inswing / R:Inswing</text>
<text x="469.6" y="403.6">L:left-hand hinging / R:left-hand hinging</text>
<text x="367.2" y="410.7">LD:</text>
<text x="388.2" y="410.7">/ RD:</text>
</g>
<g font-size="3.5">
<text x="417.9" y="397">SWING</text>
<text x="466.9" y="396.9">HINGE</text>
<text x="417.5" y="410.9">SCALE</text>
<text x="452.1" y="410.9">WEIGHT</text>
<text x="502.9" y="410.9">SHEET</text>
</g>
</svg>
